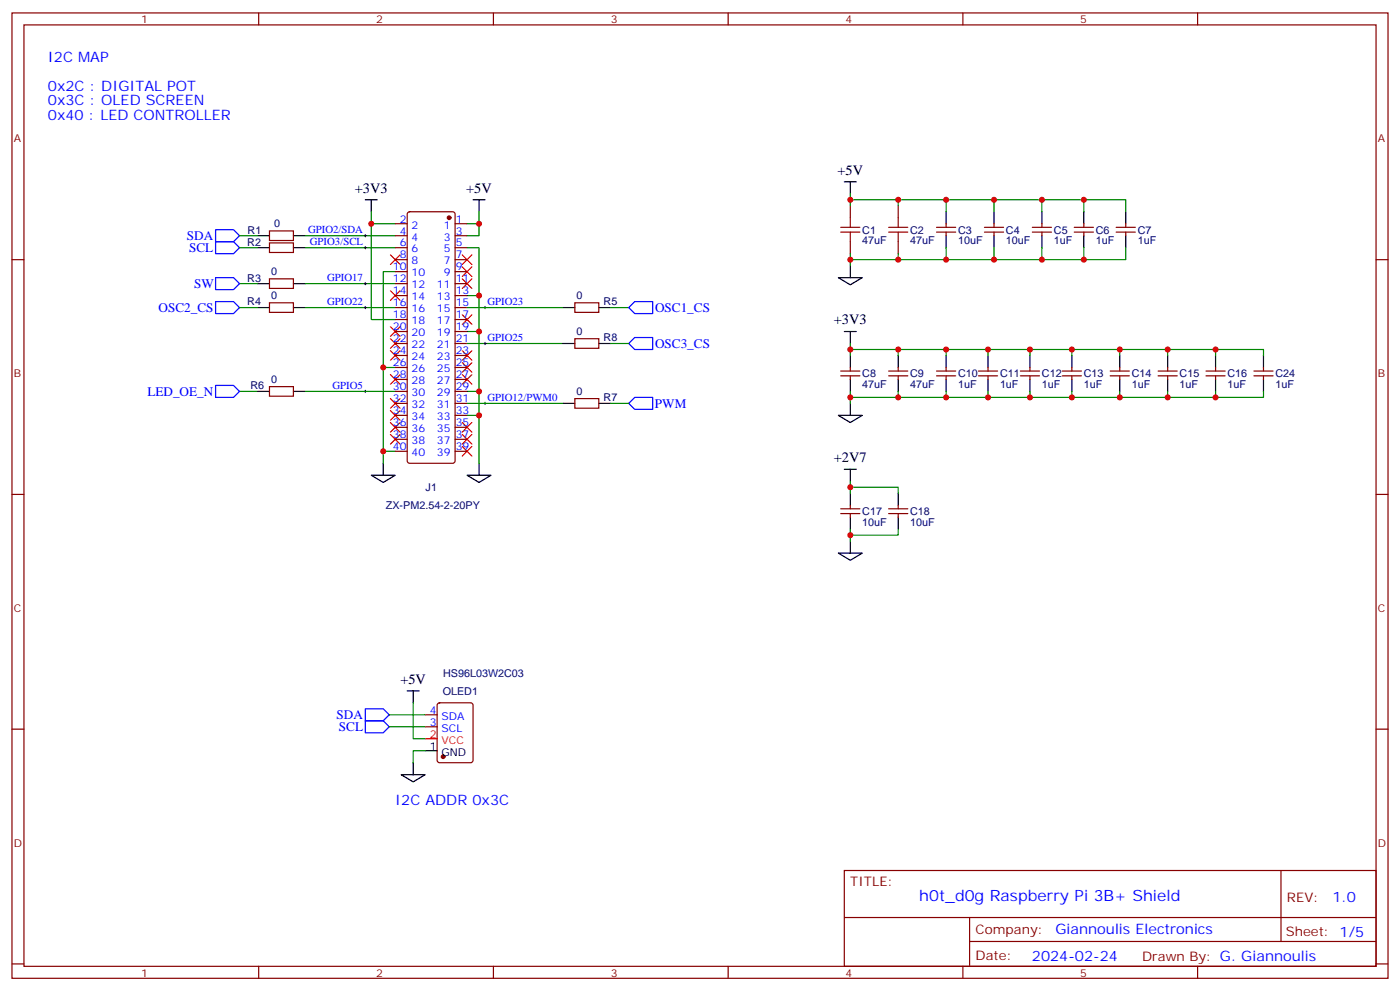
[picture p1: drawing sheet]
<svg xmlns="http://www.w3.org/2000/svg" width="412mm" height="292mm" viewBox="0 0 412 292" stroke-linecap="round" stroke-linejoin="round" font-family="sans-serif">
<g fill="none" stroke="#870000" stroke-width=".35">
<path d="M3.5 3.8h405.4v284.3h-405.4zM7.1 7.3h398.2v277.3h-398.2zM76.2 3.8v3.5M145.3 3.8v3.5M214.5 3.8v3.5M283.6 3.8v3.5M352.8 3.8v3.5M3.5 76.5h3.6M79.4 68h7v2.8h-7zM79.4 71.5h7v2.9h-7zM116.4 76.5h3.5M116.4 65.9h3.5"/>
<path d="M116.4 69.4h3.5M116.4 73h3.5M120.2 62.6l.4-.2h12.7l.5 .2 .3 .5v72.6l-.3 .5-.5 .3h-12.7l-.4-.3-.3-.5v-72.6zM134.1 76.5h3.5M134.1 65.9h3.5M134.1 69.4h3.5M134.1 73h3.5M250.5 60.6v3.5M250.5 71.2v3.5M264.6 60.6v3.5M264.6 71.2v3.5M275.9 68.4h5.6"/>
<path d="M275.9 67h5.6M278.7 65.9v1.1M278.7 68.4v1M290 68.4h5.6M290 67h5.6M292.8 65.9v1.1M292.8 68.4v1M304.1 68.4h5.6M304.1 67h5.6M306.9 65.9v1.1M306.9 68.4v1M316.4 68.4h5.7"/>
<path d="M316.4 67h5.7M319.3 65.9v1.1M319.3 68.4v1M328.8 68.4h5.6M328.8 67h5.6M331.6 65.9v1.1M331.6 68.4v1M405.3 76.5h3.6M79.4 89.2h7v2.8h-7zM79.4 82.1h7v2.8h-7zM116.4 80h3.5M116.4 83.5h3.5"/>
<path d="M116.4 87.1h3.5M116.4 90.6h3.5M116.4 94.1h3.5M116.4 97.6h3.5M134.1 80h3.5M134.1 83.5h3.5M134.1 87.1h3.5M134.1 90.6h3.5M134.1 94.1h3.5M134.1 97.6h3.5M169.3 89.2h7.1v2.8h-7.1zM169.3 99.8h7.1v2.8h-7.1z"/>
<path d="M79.4 113.9h7v2.8h-7zM116.4 118.8h3.5M116.4 115.3h3.5M116.4 111.8h3.5M116.4 108.2h3.5M116.4 104.7h3.5M116.4 101.2h3.5M134.1 118.8h3.5M134.1 115.3h3.5M134.1 111.8h3.5M134.1 108.2h3.5M134.1 104.7h3.5"/>
<path d="M134.1 101.2h3.5M169.3 117.4h7.1v2.8h-7.1zM247.6 110.7h5.7M247.6 109.3h5.7M250.5 108.2v1.1M250.5 110.7v1.1M261.8 110.7h5.6M261.8 109.3h5.6M264.6 108.2v1.1M264.6 110.7v1.1M275.9 110.7h5.6M275.9 109.3h5.6"/>
<path d="M278.7 108.2v1.1M278.7 110.7v1.1M288.2 110.7h5.7M288.2 109.3h5.7M291 108.2v1.1M291 110.7v1.1M300.6 110.7h5.6M300.6 109.3h5.6M303.4 108.2v1.1M303.4 110.7v1.1M312.9 110.7h5.7M312.9 109.3h5.7"/>
<path d="M315.7 108.2v1.1M315.7 110.7v1.1M327 110.7h5.7M327 109.3h5.7M329.8 108.2v1.1M329.8 110.7v1.1M341.1 110.7h5.7M341.1 109.3h5.7M344 108.2v1.1M344 110.7v1.1M355.2 110.7h5.7M355.2 109.3h5.7"/>
<path d="M358.1 108.2v1.1M358.1 110.7v1.1M369.4 110.7h5.6M369.4 109.3h5.6M372.2 108.2v1.1M372.2 110.7v1.1M116.4 132.9h3.5M116.4 129.4h3.5M116.4 125.9h3.5M116.4 122.3h3.5M134.1 132.9h3.5M134.1 129.4h3.5"/>
<path d="M134.1 125.9h3.5M134.1 122.3h3.5M3.5 145.6h3.6M247.6 151.3h5.7M247.6 149.9h5.7M250.5 148.8v1.1M250.5 151.3v1M261.8 151.3h5.6M261.8 149.9h5.6M264.6 148.8v1.1M264.6 151.3v1M405.3 145.6h3.6"/>
<path d="M3.5 214.8h3.6M125.2 214.1h3.6M125.2 210.5h3.6M129 207.2l.5-.2h9.1l.7 .4v16.5l-.4 .7h-9.4l-.7-.4v-16.5zM405.3 214.8h3.6M248.7 256.4h156.6v28.2h-156.6zM377.3 256.4v20.9M248.7 270.2h156.5M285.6 277.3h119.6M285.6 270.2v14.2M3.5 283.9h3.6M76.2 284.6v3.5"/>
<path d="M145.3 284.6v3.5M214.5 284.6v3.5M283.6 284.6v3.5M352.8 284.6v3.5M405.3 283.9h3.6"/>
</g>
<g fill="none" stroke="#000" stroke-width=".35">
<path d="M107.6 58.8h3.5M109.4 58.8v3.6M139.3 58.8h3.6M141.1 58.8v3.6M248.7 53.6h3.5M250.5 53.6v3.5M75.8 69.4h3.6M75.8 73h3.6M86.4 69.4h3.6M86.4 73h3.6M250.5 78.2v3.6M278.7 62.4v3.5"/>
<path d="M278.7 69.4v3.6M292.8 62.4v3.5M292.8 69.4v3.6M306.9 62.4v3.5M306.9 69.4v3.6M319.3 62.4v3.5M319.3 69.4v3.6M331.6 62.4v3.5M331.6 69.4v3.6M75.8 90.6h3.6M75.8 83.5h3.6M86.4 90.6h3.6"/>
<path d="M86.4 83.5h3.6M165.8 90.6h3.5M176.4 90.6h3.5M246.9 81.8h7.1l-3.5 2.1zM248.7 97.6h3.5M250.5 97.6v3.6M75.8 115.3h3.6M86.4 115.3h3.6M165.8 118.8h3.5M165.8 101.2h3.5M176.4 118.8h3.5M176.4 101.2h3.5"/>
<path d="M250.5 104.7v3.5M250.5 111.8v3.5M250.5 118.8v3.5M264.6 104.7v3.5M264.6 111.8v3.5M278.7 104.7v3.5M278.7 111.8v3.5M291 104.7v3.5M291 111.8v3.5M303.4 104.7v3.5M303.4 111.8v3.5M315.7 104.7v3.5"/>
<path d="M315.7 111.8v3.5M329.8 104.7v3.5M329.8 111.8v3.5M344 104.7v3.5M344 111.8v3.5M358.1 104.7v3.5M358.1 111.8v3.5M372.2 104.7v3.5M372.2 111.8v3.5M109.4 140h7l-3.5 2.1zM112.9 136.5v3.5M137.6 140h7l-3.5 2.1z"/>
<path d="M141.1 136.5v3.5M246.9 122.3h7.1l-3.5 2.2zM248.7 138.2h3.5M250.5 138.2v3.5M250.5 145.3v3.5M250.5 152.3v3.6M250.5 159.4v3.5M264.6 145.3v3.5M264.6 152.3v3.6M246.9 162.9h7.1l-3.5 2.1zM119.9 203.5h3.6M121.7 203.5v3.5"/>
<path d="M118.2 228.2h7l-3.5 2.1zM121.7 224.6v3.6M125.2 221.1h3.6"/>
</g>
<g fill="none" stroke="#008700" stroke-width=".35">
<path d="M250.5 58.8h14.1v1.8M250.5 57.1v3.5M264.6 58.8h42.3v3.6M278.7 58.8v3.6M292.8 58.8v3.6M306.9 58.8h24.7v3.6M319.3 58.8v3.6M70.6 69.4h5.2M70.6 73h5.2M90 69.4h26.4M90 73h26.4M109.4 62.4v3.5h7"/>
<path d="M109.4 65.9v28.2h7M137.6 73h3.5v63.5M141.1 62.4v3.5h-3.5M141.1 65.9v3.5h-3.5M250.5 74.7v3.5M264.6 74.7v1.8h-14.1M278.7 73v3.5h-14.1M292.8 73v3.5M306.9 73v3.5h-28.2M319.3 73v3.5M331.6 73v3.5h-24.7M70.6 90.6h5.2"/>
<path d="M70.6 83.5h5.2M90 90.6h26.4M90 83.5h26.4M116.4 80h-3.5v56.5M137.6 87.1h3.5M137.6 97.6h3.5M137.6 90.6h28.2M179.9 90.6h5.3M70.6 115.3h5.2M90 115.3h26.4M112.9 108.2h3.5M137.6 115.3h3.5"/>
<path d="M137.6 118.8h28.2M137.6 101.2h28.2M179.9 118.8h5.3M179.9 101.2h5.3M250.5 102.9h14.1v1.8M250.5 115.3v1.8h14.1v-1.8M250.5 101.2v3.5M250.5 117.1v1.7M264.6 102.9h14.1v1.8M278.7 115.3v1.8h-14.1M278.7 102.9h24.7v1.8M291 115.3v1.8h-12.3"/>
<path d="M291 102.9v1.8M303.4 115.3v1.8h-12.4M303.4 102.9h40.6v1.8M315.7 115.3v1.8h-12.3M315.7 102.9v1.8M329.8 102.9v1.8M329.8 115.3v1.8M344 115.3v1.8h-28.3M344 102.9h14.1v1.8M358.1 115.3v1.8h-14.1M358.1 102.9h14.1v1.8M372.2 115.3v1.8h-14.1"/>
<path d="M112.9 132.9h3.5M137.6 122.3h3.5M250.5 143.5h14.1v1.8M250.5 155.9v1.7h14.1v-1.7M250.5 141.7v3.6M250.5 157.6v1.8M114.7 210.5h10.5M114.7 214.1h10.5M121.7 207v10.6h3.5M125.2 221.1h-3.5v3.5"/>
</g>
<path d="M63.5 67.7h5.3l1.8 1.7-1.8 1.8h-5.3zM63.5 71.2h5.3l1.8 1.8-1.8 1.7h-5.3zM63.5 88.8h5.3l1.8 1.8-1.8 1.8h-5.3zM63.5 81.8h5.3l1.8 1.7-1.8 1.8h-5.3zM185.2 90.6l1.8-1.8h5.3v3.6h-5.3zM63.5 113.5h5.3l1.8 1.8-1.8 1.8h-5.3zM185.2 118.8l1.8-1.7h5.3v3.5h-5.3zM185.2 101.2l1.8-1.8h5.3v3.5h-5.3zM107.6 208.8h5.3l1.8 1.7-1.8 1.8h-5.3zM107.6 212.3h5.3l1.8 1.8-1.8 1.7h-5.3z" fill="none" stroke="#00f" stroke-width=".35"/>
<g fill="none" stroke="#000" stroke-width=".29">
<path d="M107.2 69.4h.7M107.2 73h.7M107.6 69.1v.7M107.6 72.6v.7M107.2 90.6h.7M107.2 83.5h.7M107.6 83.2v.7M107.6 90.2v.7M142.5 90.6h.7M142.9 90.2v.7M107.2 115.3h.7M107.6 114.9v.7"/>
<path d="M142.5 118.8h.7M142.5 101.2h.7M142.9 100.8v.7M142.9 118.5v.7"/>
</g>
<path d="M247.6 67h5.7M247.6 68.4h5.7M250.5 64.1v2.9M250.5 68.4v2.8M261.8 67h5.6M261.8 68.4h5.6M264.6 64.1v2.9M264.6 68.4v2.8" fill="none" stroke="#a10000" stroke-width=".35"/>
<g fill="#870000" stroke="#870000" stroke-width=".35">
<circle cx="130.5" cy="222.9" r=".53"/>
<circle cx="132.3" cy="64.1" r=".53"/>
</g>
<g fill="none" stroke="#f00" stroke-width=".35">
<path d="M115 75.1l2.8 2.8M117.8 75.1l-2.8 2.8M136.2 78.6l2.8 2.8M136.2 75.1l2.8 2.8M139 78.6l-2.8 2.8M139 75.1l-2.8 2.8M115 96.2l2.8 2.9M115 99.8l2.8 2.8M115 85.7l2.8 2.8M117.8 96.2l-2.8 2.9M117.8 99.8l-2.8 2.8M117.8 85.7l-2.8 2.8"/>
<path d="M136.2 92.7l2.8 2.8M136.2 82.1l2.8 2.8M139 82.1l-2.8 2.8M139 92.7l-2.8 2.8M115 103.3l2.8 2.8M115 110.3l2.8 2.9M115 117.4l2.8 2.8M117.8 103.3l-2.8 2.8M117.8 110.3l-2.8 2.9M117.8 117.4l-2.8 2.8M136.2 110.3l2.8 2.9M136.2 106.8l2.8 2.8"/>
<path d="M136.2 103.3l2.8 2.8M139 103.3l-2.8 2.8M139 106.8l-2.8 2.8M139 110.3l-2.8 2.9M115 120.9l2.8 2.9M115 124.5l2.8 2.8M115 128l2.8 2.8M117.8 120.9l-2.8 2.9M117.8 124.5l-2.8 2.8M117.8 128l-2.8 2.8M136.2 124.5l2.8 2.8M136.2 131.5l2.8 2.8"/>
<path d="M136.2 128l2.8 2.8M139 131.5l-2.8 2.8M139 128l-2.8 2.8M139 124.5l-2.8 2.8M125.2 217.6h3.6"/>
</g>
<g fill="#c00">
<circle cx="112.9" cy="108.2" r=".88"/>
<circle cx="112.9" cy="132.9" r=".88"/>
<circle cx="141.1" cy="87.1" r=".88"/>
<circle cx="141.1" cy="97.6" r=".88"/>
<circle cx="141.1" cy="115.3" r=".88"/>
<circle cx="141.1" cy="122.3" r=".88"/>
<circle cx="141.1" cy="65.9" r=".88"/>
<circle cx="109.4" cy="65.9" r=".88"/>
<circle cx="250.5" cy="102.9" r=".88"/>
<circle cx="250.5" cy="117.1" r=".88"/>
<circle cx="250.5" cy="58.8" r=".88"/>
<circle cx="250.5" cy="76.5" r=".88"/>
<circle cx="264.6" cy="102.9" r=".88"/>
<circle cx="264.6" cy="117.1" r=".88"/>
<circle cx="278.7" cy="102.9" r=".88"/>
<circle cx="291" cy="102.9" r=".88"/>
<circle cx="278.7" cy="117.1" r=".88"/>
<circle cx="291" cy="117.1" r=".88"/>
<circle cx="303.4" cy="102.9" r=".88"/>
<circle cx="329.8" cy="102.9" r=".88"/>
<circle cx="315.7" cy="102.9" r=".88"/>
<circle cx="303.4" cy="117.1" r=".88"/>
<circle cx="315.7" cy="117.1" r=".88"/>
<circle cx="329.8" cy="117.1" r=".88"/>
<circle cx="306.9" cy="58.8" r=".88"/>
<circle cx="319.3" cy="58.8" r=".88"/>
<circle cx="306.9" cy="76.5" r=".88"/>
<circle cx="319.3" cy="76.5" r=".88"/>
<circle cx="250.5" cy="143.5" r=".88"/>
<circle cx="250.5" cy="157.6" r=".88"/>
<circle cx="264.6" cy="58.8" r=".88"/>
<circle cx="292.8" cy="58.8" r=".88"/>
<circle cx="278.7" cy="58.8" r=".88"/>
<circle cx="264.6" cy="76.5" r=".88"/>
<circle cx="278.7" cy="76.5" r=".88"/>
<circle cx="292.8" cy="76.5" r=".88"/>
<circle cx="344" cy="102.9" r=".88"/>
<circle cx="344" cy="117.1" r=".88"/>
<circle cx="358.1" cy="102.9" r=".88"/>
<circle cx="358.1" cy="117.1" r=".88"/>
</g>
<text font-size="4.6" fill="#00f" x="270.8" y="265.4">h0t_d0g Raspberry Pi 3B+ Shield</text>
<g font-size="4.2" fill="#00f">
<text x="14.1" y="18.3">I2C MAP</text>
<text x="14.1" y="26.7">0x2C : DIGITAL POT</text>
<text x="14.1" y="31">0x3C : OLED SCREEN</text>
<text x="14.1" y="35.2">0x40 : LED CONTROLLER</text>
<text x="116.4" y="237">I2C ADDR 0x3C</text>
<text x="392.5" y="265.7">1.0</text>
<text x="310.9" y="275.2">Giannoulis Electronics</text>
<text x="304" y="283">2024-02-24</text>
</g>
<g font-size="4.2">
<text x="246.7" y="51.5">+5V</text>
<text x="104.5" y="56.7">+3V3</text>
<text x="137.3" y="56.8">+5V</text>
<text x="245.6" y="95.5">+3V3</text>
<text x="245.6" y="136.1">+2V7</text>
<text x="117.9" y="201.4">+5V</text>
</g>
<g font-size="3.9" fill="#00f">
<text x="55.1" y="70.7">SDA</text>
<text x="55.7" y="74.2">SCL</text>
<text x="57.2" y="84.8">SW</text>
<text x="46.7" y="91.8">OSC2_CS</text>
<text x="193" y="91.8">OSC1_CS</text>
<text x="193" y="102.5">OSC3_CS</text>
<text x="43.4" y="116.6">LED_OE_N</text>
<text x="192.9" y="120.2">PWM</text>
<text x="99.2" y="211.8">SDA</text>
<text x="99.8" y="215.3">SCL</text>
</g>
<g font-size="3.9" fill="#800">
<text x="250.5" y="261">TITLE:</text>
<text x="379.1" y="265.7">REV:</text>
<text x="287.4" y="275.2">Company:</text>
<text x="378.7" y="275.8">Sheet: 1/5</text>
<text x="287.4" y="282.9">Date:</text>
<text x="336.4" y="282.9">Draw</text>
<text x="346.6" y="282.9">n By: G. Giannoulis</text>
</g>
<g font-size="3.2" fill="#800">
<text x="41.6" y="6.8">1</text>
<text x="110.8" y="6.8">2</text>
<text x="179.9" y="6.8">3</text>
<text x="249.1" y="6.8">4</text>
<text x="318.2" y="6.8">5</text>
<text x="4.1" y="41.9">A</text>
<text x="405.9" y="41.9">A</text>
<text x="4.1" y="111.1">B</text>
<text x="405.9" y="111.1">B</text>
<text x="4.1" y="180.2">C</text>
<text x="405.9" y="180.2">C</text>
<text x="4.1" y="249.3">D</text>
<text x="405.9" y="249.3">D</text>
<text x="41.6" y="287.6">1</text>
<text x="110.8" y="287.6">2</text>
<text x="179.9" y="287.6">3</text>
<text x="249.1" y="287.6">4</text>
<text x="318.2" y="287.6">5</text>
</g>
<g font-size="3.2" fill="#00f">
<text x="117.8" y="65.5">2</text>
<text x="134.2" y="65.5">1</text>
<text x="90.7" y="68.5">GPIO2/SDA</text>
<text x="117.8" y="69.1">4</text>
<text x="121.2" y="70.8">4</text>
<text x="121.2" y="67.3">2</text>
<text x="130.7" y="67.3">1</text>
<text x="130.7" y="70.8">3</text>
<text x="134.2" y="69.1">3</text>
<text x="91.3" y="72.1">GPIO3/SCL</text>
<text x="117.8" y="76.1">8</text>
<text x="117.8" y="72.6">6</text>
<text x="121.2" y="77.9">8</text>
<text x="121.2" y="74.4">6</text>
<text x="130.7" y="74.4">5</text>
<text x="130.7" y="77.9">7</text>
<text x="134.2" y="72.6">5</text>
<text x="134.2" y="76.1">7</text>
<text x="96.4" y="82.9">GPIO17</text>
<text x="115.7" y="83.2">12</text>
<text x="115.7" y="79.7">10</text>
<text x="121.2" y="81.4">10</text>
<text x="130.7" y="81.4">9</text>
<text x="134.2" y="79.7">9</text>
<text x="134.2" y="83.2">11</text>
<text x="96.4" y="90">GPIO22</text>
<text x="115.7" y="86.7">14</text>
<text x="121.2" y="88.5">14</text>
<text x="121.2" y="84.9">12</text>
<text x="128.7" y="84.9">11</text>
<text x="128.7" y="88.5">13</text>
<text x="134.2" y="86.7">13</text>
<text x="143.6" y="90">GPIO23</text>
<text x="115.7" y="93.8">18</text>
<text x="115.7" y="90.2">16</text>
<text x="121.2" y="95.5">18</text>
<text x="121.2" y="92">16</text>
<text x="128.7" y="92">15</text>
<text x="128.7" y="95.5">17</text>
<text x="134.2" y="90.2">15</text>
<text x="134.2" y="93.8">17</text>
<text x="115.7" y="100.8">22</text>
<text x="115.7" y="97.3">20</text>
<text x="121.2" y="99.1">20</text>
<text x="128.7" y="99.1">19</text>
<text x="134.2" y="97.3">19</text>
<text x="134.2" y="100.8">21</text>
<text x="143.6" y="100.5">GPIO25</text>
<text x="115.7" y="107.9">26</text>
<text x="115.7" y="104.4">24</text>
<text x="121.2" y="106.1">24</text>
<text x="121.2" y="102.6">22</text>
<text x="128.7" y="102.6">21</text>
<text x="128.7" y="106.1">23</text>
<text x="134.2" y="104.4">23</text>
<text x="134.2" y="107.9">25</text>
<text x="115.7" y="111.4">28</text>
<text x="121.2" y="113.2">28</text>
<text x="121.2" y="109.6">26</text>
<text x="128.7" y="109.6">25</text>
<text x="128.7" y="113.2">27</text>
<text x="134.2" y="111.4">27</text>
<text x="97.9" y="114.7">GPIO5</text>
<text x="115.7" y="118.5">32</text>
<text x="115.7" y="114.9">30</text>
<text x="121.2" y="116.7">30</text>
<text x="128.7" y="116.7">29</text>
<text x="134.2" y="114.9">29</text>
<text x="134.2" y="118.5">31</text>
<text x="143.6" y="118.2">GPIO12/PWM0</text>
<text x="115.7" y="125.5">36</text>
<text x="115.7" y="122">34</text>
<text x="121.2" y="123.8">34</text>
<text x="121.2" y="120.2">32</text>
<text x="128.7" y="120.2">31</text>
<text x="128.7" y="123.8">33</text>
<text x="134.2" y="122">33</text>
<text x="134.2" y="125.5">35</text>
<text x="115.7" y="129">38</text>
<text x="121.2" y="130.8">38</text>
<text x="121.2" y="127.3">36</text>
<text x="128.7" y="127.3">35</text>
<text x="128.7" y="130.8">37</text>
<text x="134.2" y="129">37</text>
<text x="115.7" y="132.6">40</text>
<text x="121.2" y="134.3">40</text>
<text x="128.7" y="134.3">39</text>
<text x="134.2" y="132.6">39</text>
<text x="126.6" y="213.7">3</text>
<text x="126.6" y="210.2">4</text>
<text x="130.1" y="215.5">SCL</text>
<text x="130.1" y="211.9">SDA</text>
</g>
<g font-size="3.2" fill="#000080">
<text x="73" y="68.8">R1</text>
<text x="80.8" y="67">0</text>
<text x="254" y="72">47uF</text>
<text x="254" y="68.8">C1</text>
<text x="268.1" y="72">47uF</text>
<text x="268.1" y="68.8">C2</text>
<text x="282.2" y="72">10uF</text>
<text x="282.2" y="68.8">C3</text>
<text x="296.3" y="72">10uF</text>
<text x="296.3" y="68.8">C4</text>
<text x="310.4" y="72">1uF</text>
<text x="310.4" y="68.8">C5</text>
<text x="322.8" y="72">1uF</text>
<text x="322.8" y="68.8">C6</text>
<text x="335.1" y="72">1uF</text>
<text x="335.1" y="68.8">C7</text>
<text x="72.8" y="72.3">R2</text>
<text x="72.8" y="82.9">R3</text>
<text x="79.9" y="81.1">0</text>
<text x="72.8" y="90">R4</text>
<text x="79.9" y="88.1">0</text>
<text x="169.8" y="88.1">0</text>
<text x="177.8" y="90">R5</text>
<text x="169.8" y="98.7">0</text>
<text x="177.8" y="100.6">R8</text>
<text x="79.9" y="112.8">0</text>
<text x="254" y="111.1">C8</text>
<text x="268.1" y="111.1">C9</text>
<text x="282.2" y="111.1">C10</text>
<text x="294.6" y="111.1">C11</text>
<text x="306.9" y="111.1">C12</text>
<text x="319.3" y="111.1">C13</text>
<text x="333.4" y="111.1">C14</text>
<text x="347.5" y="111.1">C15</text>
<text x="361.6" y="111.1">C16</text>
<text x="375.7" y="111.1">C24</text>
<text x="73.7" y="114.7">R6</text>
<text x="169.8" y="116.3">0</text>
<text x="177.8" y="118.2">R7</text>
<text x="254" y="114.3">47uF</text>
<text x="268.1" y="114.3">47uF</text>
<text x="282.2" y="114.3">1uF</text>
<text x="294.6" y="114.3">1uF</text>
<text x="306.9" y="114.3">1uF</text>
<text x="319.3" y="114.3">1uF</text>
<text x="333.4" y="114.3">1uF</text>
<text x="347.5" y="114.3">1uF</text>
<text x="361.6" y="114.3">1uF</text>
<text x="375.7" y="114.3">1uF</text>
<text x="113.7" y="149.9">ZX-PM2.54-2-20PY</text>
<text x="125.4" y="144.7">J1</text>
<text x="254" y="154.9">10uF</text>
<text x="254" y="151.7">C17</text>
<text x="268.1" y="154.9">10uF</text>
<text x="268.1" y="151.7">C18</text>
<text x="130.5" y="199.3">HS96L03W2C03</text>
<text x="130.4" y="204.6">OLED1</text>
</g>
<g font-size="3.2">
<text x="126.6" y="220.8">1</text>
<text x="130.1" y="222.5">GND</text>
</g>
<g font-size="3.2" fill="#f00">
<text x="126.6" y="217.2">2</text>
<text x="130.1" y="219">VCC</text>
</g>
</svg>
